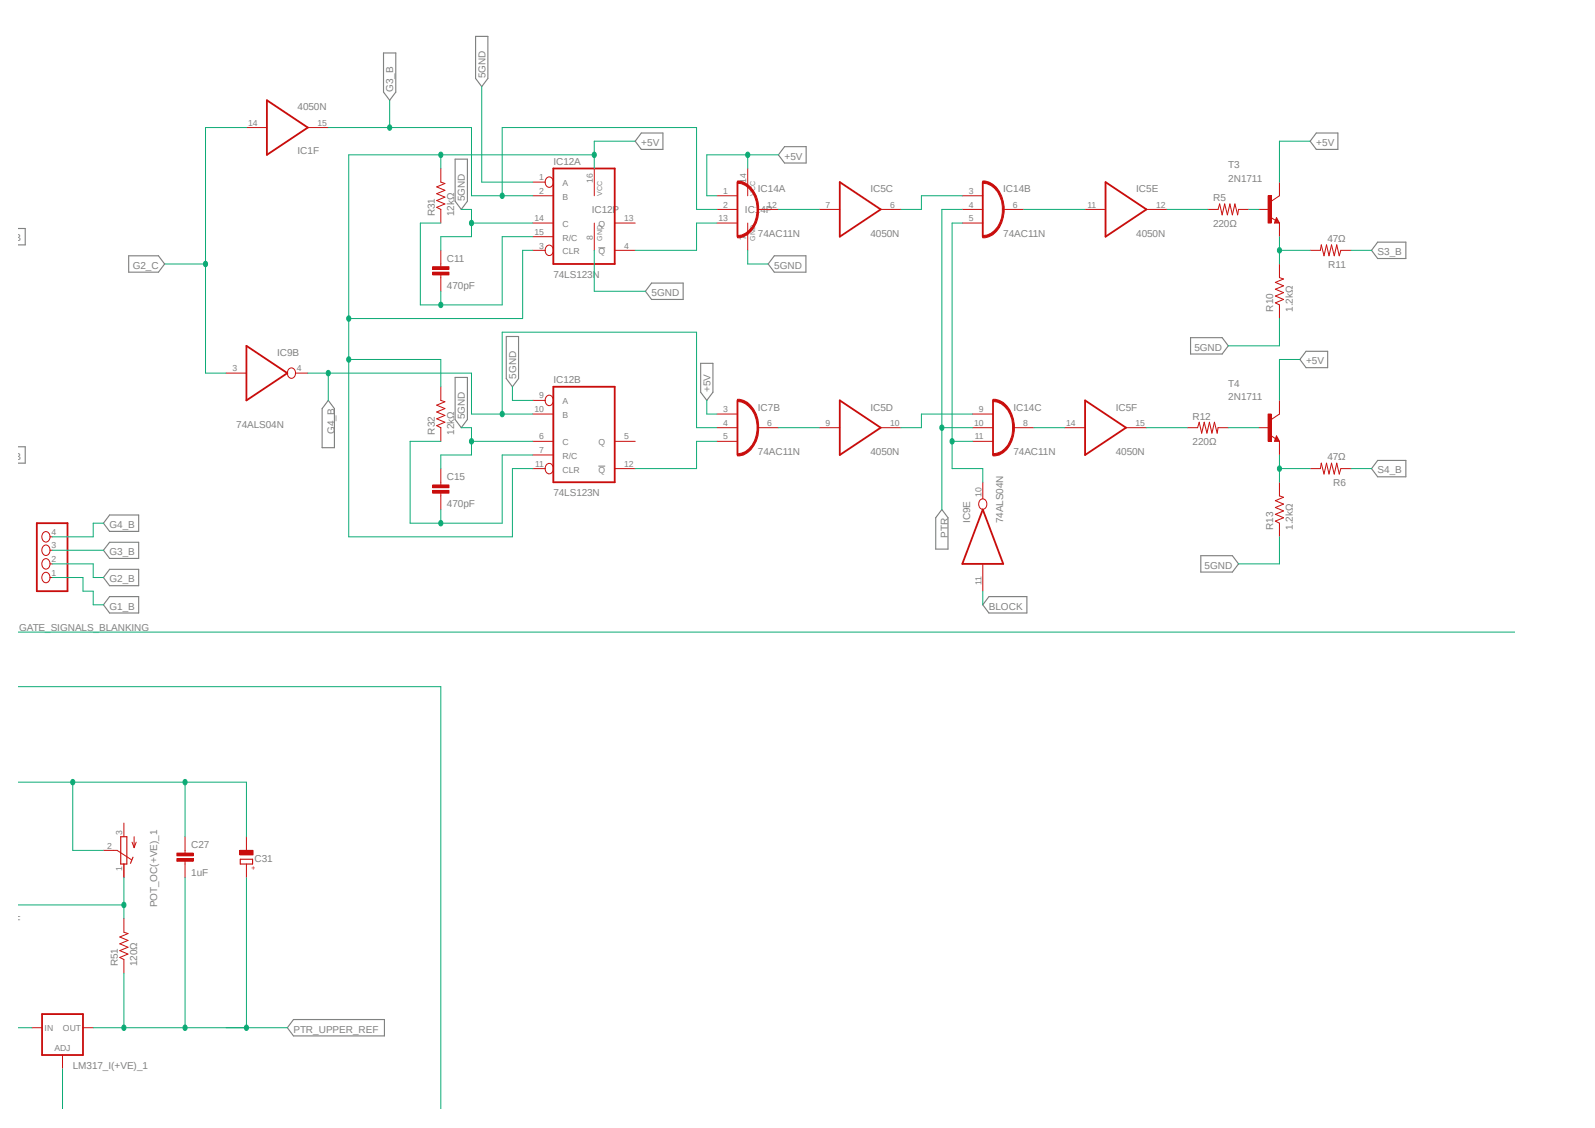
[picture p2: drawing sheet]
<svg xmlns="http://www.w3.org/2000/svg" width="297mm" height="210mm" viewBox="0 0 297 210" stroke-linecap="round" stroke-linejoin="round" font-family="sans-serif">
<path d="M3.5 3.5l275.2 202.9M282.1 3.5l-275.2 202.9" fill="none" stroke="#fff" stroke-width=".19"/>
<path d="M111.4 46.1h1.3M111.4 86.8h1.3" fill="none" stroke="#808080" stroke-width=".19"/>
<g fill="none" stroke="#808080" stroke-width=".21">
<path d="M71.4 9.9h2.3v7.2l-1.1 1.6-1.2-1.6zM88.6 6.8h2.2v7.8l-1.1 1.5-1.1-1.5zM84.8 29.6h2.2v7.9l-1.1 1.5-1.1-1.5zM119.4 24.8h4v3h-4l-1.1-1.5zM146.1 27.3h4v3.1h-4l-1.2-1.6zM245.1 24.8h4v3h-4l-1.1-1.5zM3.5 42.5h1.2v3.1h-1.2M24 47.6h5.5l1.1 1.5-1.1 1.6h-5.5zM121.3 52.7h5.9v3.1h-5.9l-1.1-1.6zM144.2 47.6h5.9v3.1h-5.9l-1.2-1.6zM256.5 45.1h5.3v3h-5.3l-1.1-1.5zM61.1 74.5l1.2 1.6v7.3h-2.3v-7.3z"/>
<path d="M84.8 70.3h2.2v7.8l-1.1 1.5-1.1-1.5zM94.3 62.7h2.3v7.8l-1.2 1.5-1.1-1.5zM130.5 67.6h2.3v5.4l-1.2 1.5-1.1-1.5zM221.7 62.9h5.9l1.1 1.5-1.1 1.5h-5.9zM243.2 65.4h4v3.1h-4l-1.1-1.6zM3.5 83.2h1.2v3h-1.2M20.4 95.9h5.4v3h-5.4l-1.1-1.5zM175.4 94.9l1.1 1.5v5.8h-2.3v-5.8zM256.5 85.7h5.3v3.1h-5.3l-1.1-1.6zM20.4 111.1h5.4v3h-5.4l-1.1-1.5zM20.4 101h5.4v3h-5.4l-1.1-1.6zM20.4 106h5.4v3.1h-5.4l-1.1-1.6z"/>
<path d="M184.1 111.1h7.1v3h-7.1l-1.1-1.5zM223.6 103.5h5.9l1.1 1.5-1.1 1.5h-5.9zM54.7 189.8h16.9v3.1h-16.9l-1.2-1.6z"/>
</g>
<path d="M224.9 39h1.9l.3-1 .5 2 .4-2 .6 2 .4-2 .5 2 .5-2 .5 2 .1-1h1.9M238.3 36.4l-1.6 1.1M236.6 40.4l.9 .6M237.7 40.5l.6 1h-1zM238.3 49.1v2.6l.7 .2-1.5 .7 1.5 .6-1.5 .6 1.5 .7-1.5 .6 1.5 .7-1.5 .6 .8 .4v2.5M244 46.6h1.9l.1-1 .5 2 .5-2 .5 2 .4-2 .6 2 .4-2 .5 2 .3-1h1.9" fill="none" stroke="#c90d0c" stroke-width=".19"/>
<path d="M237.7 41l.1 .3h-.3l.2-.5 .4 .6h-.6" fill="none" stroke="#c90d0c" stroke-width=".21"/>
<path d="M236.1 36.4h.6v5.1h-.6z" fill-rule="evenodd" fill="#c90d0c"/>
<path d="M234.4 39h1.9M236.1 36.4h.6v5.1h-.6zM238.3 33.9v2.5M238.3 41.5v2.6M221.1 79.6h1.9l.3-1 .5 2 .4-2 .5 2 .5-2 .5 2 .4-2 .6 2 .1-1h1.9M238.3 77.1l-1.6 1M236.6 81l.9 .7M237.7 81.2l.6 1h-1zM238.3 89.8v2.5l.7 .3-1.5 .6 1.5 .7-1.5 .6 1.5 .6-1.5 .7 1.5 .6-1.5 .6 .8 .4v2.5M244 87.2h1.9l.1-1 .5 2.1 .5-2.1 .5 2.1 .4-2.1 .6 2.1 .4-2.1 .5 2.1 .3-1.1h1.9" fill="none" stroke="#c90d0c" stroke-width=".19"/>
<path d="M237.7 81.7l.1 .2h-.3l.2-.5 .4 .6h-.6" fill="none" stroke="#c90d0c" stroke-width=".21"/>
<path d="M236.1 77.1h.6v5.1h-.6z" fill-rule="evenodd" fill="#c90d0c"/>
<path d="M82.1 49.1v.6M82.1 51.2v.5M234.4 79.6h1.9M236.1 77.1h.6v5.1h-.6zM238.3 74.5v2.6M238.3 82.2v2.5" fill="none" stroke="#c90d0c" stroke-width=".19"/>
<path d="M80.6 50.7h3v.5h-3z" fill-rule="evenodd" fill="#c90d0c"/>
<path d="M80.6 50.7h3v.5h-3z" fill="none" stroke="#c90d0c" stroke-width=".19"/>
<path d="M80.6 49.7h3v.5h-3z" fill-rule="evenodd" fill="#c90d0c"/>
<path d="M82.1 31.4v2.5l.7 .3-1.5 .6 1.5 .6-1.5 .7 1.5 .6-1.5 .6 1.5 .7-1.5 .6 .8 .4v2.5M80.6 49.7h3v.5h-3zM82.1 46.6v2.5M82.1 51.7v2.5M82.1 89.8v.5M82.1 91.8v.5" fill="none" stroke="#c90d0c" stroke-width=".19"/>
<path d="M80.6 91.3h3v.5h-3z" fill-rule="evenodd" fill="#c90d0c"/>
<path d="M80.6 91.3h3v.5h-3z" fill="none" stroke="#c90d0c" stroke-width=".19"/>
<path d="M80.6 90.3h3v.5h-3z" fill-rule="evenodd" fill="#c90d0c"/>
<g fill="none" stroke="#c90d0c" stroke-width=".19">
<path d="M82.1 72v2.5l.7 .3-1.5 .6 1.5 .7-1.5 .6 1.5 .6-1.5 .7 1.5 .6-1.5 .6 .8 .4v2.6M80.6 90.3h3v.5h-3zM82.1 87.2v2.6M82.1 92.3v2.6M19.3 158.3h2.5l2.7 1.8M23.1 153.2v2.6M24.6 156.8l.4 1M25 155.8v2M25.4 156.8l-.4 1M34.5 158.3v.5M23.1 160.9v2.5M23.1 171v2.6l.7 .2-1.5 .7 1.5 .6-1.5 .6 1.5 .7-1.5 .6 1.5 .6-1.5 .7 .8 .3v2.6"/>
<path d="M34.5 160.4v.5M5.9 191.3h1.9M11.6 196.4v2.6M15.5 191.3h1.9"/>
</g>
<path d="M7.8 188.8h7.7v7.6h-7.7z" fill="none" stroke="#c90d0c" stroke-width=".34"/>
<path d="M22.5 155.8h1.1v5.1h-1.1zM24.8 159.6l-.5 1.1" fill="none" stroke="#c90d0c" stroke-width=".21"/>
<path d="M32.9 159.9h3.1v.5h-3.1z" fill-rule="evenodd" fill="#c90d0c"/>
<path d="M32.9 159.9h3.1v.5h-3.1z" fill="none" stroke="#c90d0c" stroke-width=".19"/>
<path d="M32.9 158.8h3.1v.5h-3.1z" fill-rule="evenodd" fill="#c90d0c"/>
<g fill="none" stroke="#c90d0c" stroke-width=".19">
<path d="M99.2 33.9h2.4M99.2 36.4h3.8M101.7 33.2a.76 .76 0 0 1 1-.2 .76 .76 0 0 1 .3 .9 .79 .79 0 0 1-.7 1 .79 .79 0 0 1-.8-1zM110.7 31.4v5M99.2 46.6h2.4M99.2 41.5h3.8M99.2 44.1h3.8M101.7 45.9a.76 .76 0 0 1 1-.2 .76 .76 0 0 1 .3 .9 .79 .79 0 0 1-.7 1 .79 .79 0 0 1-.8-1zM110.7 41.5v5.1M114.5 46.6h3.8M114.5 41.5h3.8M42.1 69.5h3.8"/>
<path d="M53.7 68.8a.76 .76 0 0 1 1-.2 .76 .76 0 0 1 .3 .9 .79 .79 0 0 1-.7 .9 .79 .79 0 0 1-.8-.9zM55 69.5h2.3M99.2 74.5h2.4M99.2 77.1h3.8M101.7 73.9a.76 .76 0 0 1 1-.2 .76 .76 0 0 1 .3 .8 .79 .79 0 0 1-.7 1 .79 .79 0 0 1-.8-1zM99.2 87.2h2.4M99.2 82.2h3.8M99.2 84.7h3.8M101.7 86.6a.76 .76 0 0 1 1-.2 .76 .76 0 0 1 .3 .8 .79 .79 0 0 1-.7 1 .79 .79 0 0 1-.8-1zM114.5 87.2h3.8M114.5 82.2h3.8M182.5 93.2a.76 .76 0 0 1 .9-.2 .76 .76 0 0 1 .4 .9 .79 .79 0 0 1-.8 .9 .79 .79 0 0 1-.8-.9z"/>
<path d="M183 89.8v3.1M183 105v5.1M32.9 158.8h3.1v.5h-3.1zM34.5 155.8v2.5M34.5 160.9v2.5"/>
</g>
<path d="M103 31.4h11.5v17.7h-11.5zM45.9 64.4l7.6 5.1-7.6 5zM103 72h11.5v17.8h-11.5zM137.3 74.5v10.2M183 94.9l3.8 10.1h-7.6z" fill="none" stroke="#c90d0c" stroke-width=".34"/>
<path d="M137.3 74.3a4.6 4.6 0 0 1 4 4.8 5.5 5.5 0 0 1-2.8 5.6l-1.2 .2v-.4a4 4 0 0 0 3.5-3.4 5.1 5.1 0 0 0-2.7-6.3h-.8z" fill-rule="evenodd" fill="#c90d0c"/>
<path d="M133.5 77.1h3.8M133.5 79.6h3.8M137.3 74.3a4.6 4.6 0 0 1 4 4.8 5.5 5.5 0 0 1-2.8 5.6l-1.2 .2v-.4a4 4 0 0 0 3.5-3.4 5.1 5.1 0 0 0-2.7-6.3h-.8zM141.1 79.6h3.8M133.5 82.2h3.8" fill="none" stroke="#c90d0c" stroke-width=".19"/>
<path d="M137.3 33.9v10.2" fill="none" stroke="#c90d0c" stroke-width=".34"/>
<path d="M137.3 33.7a4.6 4.6 0 0 1 4 4.8 5.5 5.5 0 0 1-2.8 5.6l-1.2 .2v-.4a4.2 4.2 0 0 0 3.7-4.4 5.1 5.1 0 0 0-2.9-5.3l-.8-.1z" fill-rule="evenodd" fill="#c90d0c"/>
<path d="M133.5 36.4h3.8M133.5 39h3.8M137.3 33.7a4.6 4.6 0 0 1 4 4.8 5.5 5.5 0 0 1-2.8 5.6l-1.2 .2v-.4a4.2 4.2 0 0 0 3.7-4.4 5.1 5.1 0 0 0-2.9-5.3l-.8-.1zM141.1 39h3.8M133.5 41.5h3.8" fill="none" stroke="#c90d0c" stroke-width=".19"/>
<path d="M183 33.9v10.2" fill="none" stroke="#c90d0c" stroke-width=".34"/>
<path d="M183 33.7a3.9 3.9 0 0 1 3.5 2.8 6.4 6.4 0 0 1-1.6 7.2l-1.5 .6h-.4v-.4a4 4 0 0 0 3.5-3.4 5.6 5.6 0 0 0-2-6l-.7-.3-.8-.1z" fill-rule="evenodd" fill="#c90d0c"/>
<path d="M179.2 36.4h3.8M179.2 39h3.8M183 33.7a3.9 3.9 0 0 1 3.5 2.8 6.4 6.4 0 0 1-1.6 7.2l-1.5 .6h-.4v-.4a4 4 0 0 0 3.5-3.4 5.6 5.6 0 0 0-2-6l-.7-.3-.8-.1zM186.8 39h3.8M179.2 41.5h3.8" fill="none" stroke="#c90d0c" stroke-width=".19"/>
<path d="M184.9 74.5v10.2" fill="none" stroke="#c90d0c" stroke-width=".34"/>
<path d="M184.9 74.3a3.8 3.8 0 0 1 3.5 2.8 6.3 6.3 0 0 1-1.6 7.2l-.7 .4-.8 .2h-.4v-.4a4 4 0 0 0 3.5-3.4 5.2 5.2 0 0 0-2.7-6.3h-.8z" fill-rule="evenodd" fill="#c90d0c"/>
<g fill="none" stroke="#c90d0c" stroke-width=".19">
<path d="M45.9 23.7h3.8M57.3 23.7h3.8M139.2 31.4v5M152.6 39h3.8M164 39h3.8M202.1 39h3.8M213.5 39h3.8M139.2 41.5v5.1M152.6 79.6h3.8M164 79.6h3.8M181.1 77.1h3.8M181.1 79.6h3.8"/>
<path d="M184.9 74.3a3.8 3.8 0 0 1 3.5 2.8 6.3 6.3 0 0 1-1.6 7.2l-.7 .4-.8 .2h-.4v-.4a4 4 0 0 0 3.5-3.4 5.2 5.2 0 0 0-2.7-6.3h-.8zM188.7 79.6h3.8M198.2 79.6h3.9M209.7 79.6h3.8M8 99.3a.76 .76 0 0 1 .9-.2 .76 .76 0 0 1 .4 .8 .79 .79 0 0 1-.7 1 .79 .79 0 0 1-.8-1zM9.3 99.9h.4M181.1 82.2h3.8M8 106.8a.76 .76 0 0 1 .9-.1 .76 .76 0 0 1 .4 .8 .79 .79 0 0 1-.7 1 .79 .79 0 0 1-.8-1zM8 104.3a.76 .76 0 0 1 .9-.2 .76 .76 0 0 1 .4 .9 .79 .79 0 0 1-.7 1 .79 .79 0 0 1-.8-1zM8 101.8a.76 .76 0 0 1 .9-.2 .76 .76 0 0 1 .4 .8 .79 .79 0 0 1-.7 1 .79 .79 0 0 1-.8-1zM9.3 107.5h.4M9.3 105h.4"/>
<path d="M9.3 102.4h.4"/>
</g>
<path d="M49.7 18.7l7.6 5-7.6 5.1zM156.4 33.9l7.6 5.1-7.6 5.1zM205.9 33.9l7.6 5.1-7.6 5.1zM156.4 74.5l7.6 5.1-7.6 5.1zM202.1 74.5l7.6 5.1-7.6 5.1zM6.9 97.4h5.7v12.7h-5.7z" fill="none" stroke="#c90d0c" stroke-width=".34"/>
<path d="M44.7 160h2.3v.9h-2.3z" fill="none" stroke="#c90d0c" stroke-width=".21"/>
<path d="M44.7 158.3h2.4v.9h-2.4z" fill-rule="evenodd" fill="#c90d0c"/>
<path d="M44.7 158.3h2.4v.9h-2.4zM45.9 155.8v2.5M45.9 160.9v2.5" fill="none" stroke="#c90d0c" stroke-width=".19"/>
<path d="M89.7 16.1v17.8h9.5M85.9 39h1.9v5.1h-5.7v2.5M87.8 41.5h11.4" fill="none" stroke="#0dab76" stroke-width=".19"/>
<path d="M87.6 41.1a.46 .46 0 0 1 .6 .4 .46 .46 0 0 1-.6 .5 .61 .61 0 0 1 0-.9z" fill-rule="evenodd" fill="#0dab76"/>
<path d="M87.6 41.1a.46 .46 0 0 1 .6 .4 .46 .46 0 0 1-.6 .5 .61 .61 0 0 1 0-.9zM85.9 79.6h1.9v5.1h-5.7v2.5M95.4 72v2.5h3.8M87.8 82.2h11.4" fill="none" stroke="#0dab76" stroke-width=".19"/>
<path d="M87.6 81.7a.46 .46 0 0 1 .6 .5 .46 .46 0 0 1-.6 .4 .61 .61 0 0 1 0-.9z" fill-rule="evenodd" fill="#0dab76"/>
<path d="M82.1 28.8h-17.2v71.1h30.5v-12.7h3.8M99.2 46.6h-1.9v12.7h-32.4M110.7 46.6v7.6h9.5M139.2 46.6v2.5h3.8M238.3 59.3v5.1h-9.6M87.6 81.7a.46 .46 0 0 1 .6 .5 .46 .46 0 0 1-.6 .4 .61 .61 0 0 1 0-.9zM238.3 99.9v5.1h-7.7" fill="none" stroke="#0dab76" stroke-width=".19"/>
<path d="M64.7 58.9a.46 .46 0 0 1 .6 .4 .46 .46 0 0 1-.6 .5 .61 .61 0 0 1 0-.9z" fill-rule="evenodd" fill="#0dab76"/>
<path d="M64.7 58.9a.46 .46 0 0 1 .6 .4 .46 .46 0 0 1-.6 .5 .61 .61 0 0 1 0-.9zM64.9 66.9h17.2v5.1" fill="none" stroke="#0dab76" stroke-width=".19"/>
<path d="M64.7 66.5a.46 .46 0 0 1 .6 .4 .46 .46 0 0 1-.6 .5 .61 .61 0 0 1 0-.9z" fill-rule="evenodd" fill="#0dab76"/>
<path d="M110.7 28.8h-28.6v2.6M118.3 26.3h-7.6v5.1M64.7 66.5a.46 .46 0 0 1 .6 .4 .46 .46 0 0 1-.6 .5 .61 .61 0 0 1 0-.9z" fill="none" stroke="#0dab76" stroke-width=".19"/>
<path d="M81.9 28.4a.46 .46 0 0 1 .6 .4 .46 .46 0 0 1-.6 .5 .61 .61 0 0 1 0-.9z" fill-rule="evenodd" fill="#0dab76"/>
<path d="M81.9 28.4a.46 .46 0 0 1 .6 .4 .46 .46 0 0 1-.6 .5 .61 .61 0 0 1 0-.9z" fill="none" stroke="#0dab76" stroke-width=".19"/>
<path d="M110.5 28.4a.46 .46 0 0 1 .5 .4 .46 .46 0 0 1-.5 .5 .61 .61 0 0 1 0-.9z" fill-rule="evenodd" fill="#0dab76"/>
<path d="M110.5 28.4a.46 .46 0 0 1 .5 .4 .46 .46 0 0 1-.5 .5 .61 .61 0 0 1 0-.9zM139.2 28.8v2.6M144.9 28.8h-13.3v7.6h1.9" fill="none" stroke="#0dab76" stroke-width=".19"/>
<path d="M139 28.4a.46 .46 0 0 1 .6 .4 .46 .46 0 0 1-.6 .5 .61 .61 0 0 1 0-.9z" fill-rule="evenodd" fill="#0dab76"/>
<path d="M139 28.4a.46 .46 0 0 1 .6 .4 .46 .46 0 0 1-.6 .5 .61 .61 0 0 1 0-.9zM244 26.3h-5.7v7.6M131.6 74.5v2.6h1.9M242.1 66.9h-3.8v7.6M3.5 145.6h31M13.5 145.6v12.7h5.8" fill="none" stroke="#0dab76" stroke-width=".19"/>
<path d="M13.4 145.2a.46 .46 0 0 1 .5 .4 .46 .46 0 0 1-.5 .5 .61 .61 0 0 1 0-.9z" fill-rule="evenodd" fill="#0dab76"/>
<path d="M13.4 145.2a.46 .46 0 0 1 .5 .4 .46 .46 0 0 1-.5 .5 .61 .61 0 0 1 0-.9zM34.5 155.8v-10.2h11.4v10.2" fill="none" stroke="#0dab76" stroke-width=".19"/>
<path d="M34.3 145.2a.46 .46 0 0 1 .5 .4 .46 .46 0 0 1-.5 .5 .61 .61 0 0 1 0-.9z" fill-rule="evenodd" fill="#0dab76"/>
<path d="M179.2 39h-3.8v55.9M175.4 79.6h5.7M34.3 145.2a.46 .46 0 0 1 .5 .4 .46 .46 0 0 1-.5 .5 .61 .61 0 0 1 0-.9z" fill="none" stroke="#0dab76" stroke-width=".19"/>
<path d="M175.2 79.2a.46 .46 0 0 1 .6 .4 .46 .46 0 0 1-.6 .5 .61 .61 0 0 1 0-.9z" fill-rule="evenodd" fill="#0dab76"/>
<path d="M144.9 39h7.7M179.2 36.4h-7.6v2.6h-3.8M190.6 39h11.5M217.3 39h7.6M232.5 39h1.9M133.5 41.5h-3.8v5.1h-11.4M238.3 46.6h5.7M238.3 44.1v5M251.6 46.6h3.8M175.2 79.2a.46 .46 0 0 1 .6 .4 .46 .46 0 0 1-.6 .5 .61 .61 0 0 1 0-.9zM251.6 87.2h3.8M3.5 117.7h278.7" fill="none" stroke="#0dab76" stroke-width=".19"/>
<path d="M238.1 46.2a.46 .46 0 0 1 .5 .4 .46 .46 0 0 1-.5 .5 .61 .61 0 0 1 0-.9z" fill-rule="evenodd" fill="#0dab76"/>
<path d="M238.1 46.2a.46 .46 0 0 1 .5 .4 .46 .46 0 0 1-.5 .5 .61 .61 0 0 1 0-.9zM213.5 79.6h7.6M228.7 79.6h5.7M238.3 84.7v5.1M238.3 87.2h5.7" fill="none" stroke="#0dab76" stroke-width=".19"/>
<path d="M238.1 86.8a.46 .46 0 0 1 .5 .4 .46 .46 0 0 1-.5 .5 .61 .61 0 0 1 0-.9z" fill-rule="evenodd" fill="#0dab76"/>
<path d="M82.1 41.5h-3.8v15.3h15.2v-12.7h5.7M82.1 54.2v2.6M144.9 79.6h7.7M181.1 77.1h-9.5v2.5h-3.8M133.5 82.2h-3.8v5h-11.4M238.1 86.8a.46 .46 0 0 1 .5 .4 .46 .46 0 0 1-.5 .5 .61 .61 0 0 1 0-.9z" fill="none" stroke="#0dab76" stroke-width=".19"/>
<path d="M81.9 56.3a.46 .46 0 0 1 .6 .5 .46 .46 0 0 1-.6 .4 .61 .61 0 0 1 0-.9z" fill-rule="evenodd" fill="#0dab76"/>
<path d="M81.9 56.3a.46 .46 0 0 1 .6 .5 .46 .46 0 0 1-.6 .4 .61 .61 0 0 1 0-.9zM82.1 82.2h-5.7v15.2h17.1v-12.7h5.7M82.1 94.9v2.5" fill="none" stroke="#0dab76" stroke-width=".19"/>
<path d="M81.9 97a.46 .46 0 0 1 .6 .4 .46 .46 0 0 1-.6 .5 .61 .61 0 0 1 0-.9z" fill-rule="evenodd" fill="#0dab76"/>
<path d="M81.9 97a.46 .46 0 0 1 .6 .4 .46 .46 0 0 1-.6 .5 .61 .61 0 0 1 0-.9zM3.5 168.5h19.6M23.1 163.4v7.6M11.6 199v7.4" fill="none" stroke="#0dab76" stroke-width=".19"/>
<path d="M22.9 168a.46 .46 0 0 1 .6 .5 .46 .46 0 0 1-.6 .4 .61 .61 0 0 1 0-.9z" fill-rule="evenodd" fill="#0dab76"/>
<path d="M3.5 127.8h78.6v78.6M22.9 168a.46 .46 0 0 1 .6 .5 .46 .46 0 0 1-.6 .4 .61 .61 0 0 1 0-.9zM3.5 191.3h2.4M17.4 191.3h28.5M23.1 181.2v10.1" fill="none" stroke="#0dab76" stroke-width=".19"/>
<path d="M22.9 190.9a.46 .46 0 0 1 .6 .4 .46 .46 0 0 1-.6 .5 .61 .61 0 0 1 0-.9z" fill-rule="evenodd" fill="#0dab76"/>
<path d="M34.5 163.4v27.9M22.9 190.9a.46 .46 0 0 1 .6 .4 .46 .46 0 0 1-.6 .5 .61 .61 0 0 1 0-.9z" fill="none" stroke="#0dab76" stroke-width=".19"/>
<path d="M34.3 190.9a.46 .46 0 0 1 .5 .4 .46 .46 0 0 1-.5 .5 .61 .61 0 0 1 0-.9z" fill-rule="evenodd" fill="#0dab76"/>
<path d="M45.9 163.4v27.9h-3.8M34.3 190.9a.46 .46 0 0 1 .5 .4 .46 .46 0 0 1-.5 .5 .61 .61 0 0 1 0-.9z" fill="none" stroke="#0dab76" stroke-width=".19"/>
<path d="M45.7 190.9a.46 .46 0 0 1 .6 .4 .46 .46 0 0 1-.6 .5 .61 .61 0 0 1 0-.9z" fill-rule="evenodd" fill="#0dab76"/>
<path d="M179.2 41.5h-1.9v45.7h5.7v2.6M192.5 79.6h5.7M177.3 82.2h3.8M183 110.1v2.5M45.7 190.9a.46 .46 0 0 1 .6 .4 .46 .46 0 0 1-.6 .5 .61 .61 0 0 1 0-.9zM45.9 191.3h7.6" fill="none" stroke="#0dab76" stroke-width=".19"/>
<path d="M177.1 81.7a.46 .46 0 0 1 .6 .5 .46 .46 0 0 1-.6 .4 .61 .61 0 0 1 0-.9z" fill-rule="evenodd" fill="#0dab76"/>
<path d="M38.3 23.7v25.4h-7.7M177.1 81.7a.46 .46 0 0 1 .6 .5 .46 .46 0 0 1-.6 .4 .61 .61 0 0 1 0-.9z" fill="none" stroke="#0dab76" stroke-width=".19"/>
<path d="M38.1 48.7a.46 .46 0 0 1 .6 .4 .46 .46 0 0 1-.6 .5 .61 .61 0 0 1 0-.9z" fill-rule="evenodd" fill="#0dab76"/>
<path d="M38.3 23.7h7.6M38.1 48.7a.46 .46 0 0 1 .6 .4 .46 .46 0 0 1-.6 .5 .61 .61 0 0 1 0-.9zM38.3 49.1v20.4h3.8M57.3 69.5h30.5v7.6h11.4M93.5 77.1v-15.3h36.2v17.8h3.8M19.3 97.4h-1.9v2.5h-7.7" fill="none" stroke="#0dab76" stroke-width=".19"/>
<path d="M93.3 76.6a.46 .46 0 0 1 .6 .5 .46 .46 0 0 1-.6 .4 .61 .61 0 0 1 0-.9z" fill-rule="evenodd" fill="#0dab76"/>
<path d="M61.1 69.5v5M93.3 76.6a.46 .46 0 0 1 .6 .5 .46 .46 0 0 1-.6 .4 .61 .61 0 0 1 0-.9z" fill="none" stroke="#0dab76" stroke-width=".19"/>
<path d="M60.9 69a.46 .46 0 0 1 .6 .5 .46 .46 0 0 1-.6 .4 .61 .61 0 0 1 0-.9z" fill-rule="evenodd" fill="#0dab76"/>
<path d="M87.8 23.7v12.7h11.4M93.5 36.4v-12.7h36.2v15.3h3.8M60.9 69a.46 .46 0 0 1 .6 .5 .46 .46 0 0 1-.6 .4 .61 .61 0 0 1 0-.9zM9.7 102.4h9.6" fill="none" stroke="#0dab76" stroke-width=".19"/>
<path d="M93.3 36a.46 .46 0 0 1 .6 .4 .46 .46 0 0 1-.6 .5 .61 .61 0 0 1 0-.9z" fill-rule="evenodd" fill="#0dab76"/>
<path d="M72.6 18.7v5M61.1 23.7h26.7M93.3 36a.46 .46 0 0 1 .6 .4 .46 .46 0 0 1-.6 .5 .61 .61 0 0 1 0-.9z" fill="none" stroke="#0dab76" stroke-width=".19"/>
<path d="M72.4 23.3a.46 .46 0 0 1 .5 .4 .46 .46 0 0 1-.5 .5 .61 .61 0 0 1 0-.9z" fill-rule="evenodd" fill="#0dab76"/>
<path d="M72.4 23.3a.46 .46 0 0 1 .5 .4 .46 .46 0 0 1-.5 .5 .61 .61 0 0 1 0-.9zM9.7 105h7.7v2.5h1.9M9.7 107.5h5.8v2.6h1.9v2.5h1.9" fill="none" stroke="#0dab76" stroke-width=".19"/>
<g font-size="1.9" fill="#808080">
<text x="73.2" y="17.1" transform="rotate(-90 73.2 17.1)">G3_B</text>
<text x="90.4" y="14.6" transform="rotate(-90 90.4 14.6)">5GND</text>
<text x="55.4" y="20.4">4050N</text>
<text x="55.4" y="28.7">IC1F</text>
<text x="119.4" y="27.2">+5V</text>
<text x="146.1" y="29.7">+5V</text>
<text x="245.1" y="27.2">+5V</text>
<text x="103" y="30.7">IC12A</text>
<text x="141.1" y="35.8">IC14A</text>
<text x="162.1" y="35.8">IC5C</text>
<text x="186.8" y="35.8">IC14B</text>
<text x="211.6" y="35.8">IC5E</text>
<text x="228.7" y="33.9">2N1711</text>
<text x="228.7" y="31.4">T3</text>
<text x="81" y="40.3" transform="rotate(-90 81 40.3)">R31</text>
<text x="84.6" y="40.3" transform="rotate(-90 84.6 40.3)">12kΩ</text>
<text x="86.6" y="37.5" transform="rotate(-90 86.6 37.5)">5GND</text>
<text x="110.2" y="39.6">IC12P</text>
<text x="138.7" y="39.6">IC14P</text>
<text x="225.9" y="37.5">R5</text>
<text x="-.6" y="45">S1_B</text>
<text x="141.1" y="44.1">74AC11N</text>
<text x="162.1" y="44.1">4050N</text>
<text x="186.8" y="44.1">74AC11N</text>
<text x="211.6" y="44.1">4050N</text>
<text x="225.9" y="42.3">220Ω</text>
<text x="247.2" y="45.1">47Ω</text>
<text x="256.5" y="47.5">S3_B</text>
<text x="24.7" y="50">G2_C</text>
<text x="83.2" y="53.8">470pF</text>
<text x="83.2" y="48.8">C11</text>
<text x="103" y="51.7">74LS123N</text>
<text x="144.2" y="50">5GND</text>
<text x="247.4" y="49.9">R11</text>
<text x="121.3" y="55.1">5GND</text>
<text x="237.1" y="58" transform="rotate(-90 237.1 58)">R10</text>
<text x="240.7" y="58" transform="rotate(-90 240.7 58)">1.2kΩ</text>
<text x="222.4" y="65.3">5GND</text>
<text x="51.6" y="66.3">IC9B</text>
<text x="96.1" y="70.5" transform="rotate(-90 96.1 70.5)">5GND</text>
<text x="103" y="71.4">IC12B</text>
<text x="243.2" y="67.8">+5V</text>
<text x="132.3" y="73" transform="rotate(-90 132.3 73)">+5V</text>
<text x="141.1" y="76.5">IC7B</text>
<text x="162.1" y="76.5">IC5D</text>
<text x="188.7" y="76.5">IC14C</text>
<text x="207.8" y="76.5">IC5F</text>
<text x="228.7" y="74.5">2N1711</text>
<text x="228.7" y="72">T4</text>
<text x="44" y="79.6">74ALS04N</text>
<text x="62.3" y="80.8" transform="rotate(-90 62.3 80.8)">G4_B</text>
<text x="81" y="80.9" transform="rotate(-90 81 80.9)">R32</text>
<text x="84.6" y="80.9" transform="rotate(-90 84.6 80.9)">12kΩ</text>
<text x="86.6" y="78.1" transform="rotate(-90 86.6 78.1)">5GND</text>
<text x="222.1" y="82.9">220Ω</text>
<text x="222.1" y="78.1">R12</text>
<text x="-.6" y="85.6">S2_B</text>
<text x="83.2" y="89.4">C15</text>
<text x="141.1" y="84.7">74AC11N</text>
<text x="162.1" y="84.7">4050N</text>
<text x="188.7" y="84.7">74AC11N</text>
<text x="207.8" y="84.7">4050N</text>
<text x="247.2" y="85.7">47Ω</text>
<text x="256.5" y="88.1">S4_B</text>
<text x="83.2" y="94.5">470pF</text>
<text x="103" y="92.3">74LS123N</text>
<text x="248.2" y="90.5">R6</text>
<text x="20.4" y="98.3">G4_B</text>
<text x="176.5" y="100.1" transform="rotate(-90 176.5 100.1)">PTR</text>
<text x="180.6" y="97.4" transform="rotate(-90 180.6 97.4)">IC9E</text>
<text x="186.8" y="97.4" transform="rotate(-90 186.8 97.4)">74ALS04N</text>
<text x="237.1" y="98.7" transform="rotate(-90 237.1 98.7)">R13</text>
<text x="240.7" y="98.7" transform="rotate(-90 240.7 98.7)">1.2kΩ</text>
<text x="20.4" y="103.4">G3_B</text>
<text x="224.3" y="105.9">5GND</text>
<text x="20.4" y="108.4">G2_B</text>
<text x="20.4" y="113.5">G1_B</text>
<text x="184.1" y="113.5">BLOCK</text>
<text x="3.6" y="117.6">GATE_SIGNALS_BLANKING</text>
<text x="35.6" y="157.9">C27</text>
<text x="47.4" y="160.6">C31</text>
<text x="35.6" y="163">1uF</text>
<text x="-.8" y="171.8">0.1uF</text>
<text x="29.3" y="168.9" transform="rotate(-90 29.3 168.9)">POT_OC(+VE)_1</text>
<text x="21.9" y="179.9" transform="rotate(-90 21.9 179.9)">R51</text>
<text x="25.5" y="179.9" transform="rotate(-90 25.5 179.9)">120Ω</text>
<text x="54.7" y="192.2">PTR_UPPER_REF</text>
<text x="13.5" y="199">LM317_I(+VE)_1</text>
</g>
<g font-size="1.6" fill="#808080">
<text x="46.2" y="23.4">14</text>
<text x="59.1" y="23.4">15</text>
<text x="100.4" y="33.6">1</text>
<text x="104.8" y="34.7">A</text>
<text x="110.4" y="34.1" transform="rotate(-90 110.4 34.1)">16</text>
<text x="138.9" y="34.1" transform="rotate(-90 138.9 34.1)">14</text>
<text x="99.5" y="41.2">14</text>
<text x="100.4" y="36.1">2</text>
<text x="104.8" y="37.2">B</text>
<text x="116.2" y="41.2">13</text>
<text x="133.8" y="41.2">13</text>
<text x="134.7" y="36.1">1</text>
<text x="134.7" y="38.7">2</text>
<text x="142.9" y="38.7">12</text>
<text x="153.7" y="38.7">7</text>
<text x="165.7" y="38.7">6</text>
<text x="180.4" y="36.1">3</text>
<text x="180.4" y="38.7">4</text>
<text x="180.4" y="41.2">5</text>
<text x="188.6" y="38.7">6</text>
<text x="202.5" y="38.7">11</text>
<text x="215.3" y="38.7">12</text>
<text x="99.5" y="43.7">15</text>
<text x="100.4" y="46.3">3</text>
<text x="104.8" y="47.4">CLR</text>
<text x="104.8" y="42.3">C</text>
<text x="104.8" y="44.8">R/C</text>
<text x="110.4" y="44.7" transform="rotate(-90 110.4 44.7)">8</text>
<text x="111.5" y="47.4">Q</text>
<text x="111.5" y="42.3">Q</text>
<text x="116.2" y="46.3">4</text>
<text x="138.9" y="44.7" transform="rotate(-90 138.9 44.7)">7</text>
<text x="43.3" y="69.1">3</text>
<text x="55.3" y="69.1">4</text>
<text x="99.5" y="76.7">10</text>
<text x="100.4" y="74.2">9</text>
<text x="104.8" y="75.3">A</text>
<text x="104.8" y="77.9">B</text>
<text x="134.7" y="76.7">3</text>
<text x="182.3" y="76.7">9</text>
<text x="100.4" y="81.8">6</text>
<text x="104.8" y="82.9">C</text>
<text x="111.5" y="82.9">Q</text>
<text x="116.2" y="81.8">5</text>
<text x="134.7" y="79.2">4</text>
<text x="134.7" y="81.8">5</text>
<text x="142.9" y="79.2">6</text>
<text x="153.7" y="79.2">9</text>
<text x="165.7" y="79.2">10</text>
<text x="181.4" y="79.2">10</text>
<text x="181.5" y="81.8">11</text>
<text x="190.5" y="79.2">8</text>
<text x="198.5" y="79.2">14</text>
<text x="211.5" y="79.2">15</text>
<text x="99.7" y="86.9">11</text>
<text x="100.4" y="84.3">7</text>
<text x="104.8" y="88">CLR</text>
<text x="104.8" y="85.5">R/C</text>
<text x="111.5" y="88">Q</text>
<text x="116.2" y="86.9">12</text>
<text x="182.8" y="92.5" transform="rotate(-90 182.8 92.5)">10</text>
<text x="9.6" y="99.6">4</text>
<text x="9.6" y="107.2">1</text>
<text x="9.6" y="104.6">2</text>
<text x="9.6" y="102.1">3</text>
<text x="182.8" y="109" transform="rotate(-90 182.8 109)">11</text>
<text x="22.8" y="155.5" transform="rotate(-90 22.8 155.5)">3</text>
<text x="20" y="158">2</text>
<text x="22.8" y="162.1" transform="rotate(-90 22.8 162.1)">1</text>
<text x="8.3" y="192">IN</text>
<text x="11.7" y="192">OUT</text>
<text x="10.1" y="195.7">ADJ</text>
</g>
<g font-size="1.3" fill="#808080">
<text x="112.1" y="36.4" transform="rotate(-90 112.1 36.4)">VCC</text>
<text x="140.6" y="36.4" transform="rotate(-90 140.6 36.4)">VCC</text>
<text x="112.1" y="44.8" transform="rotate(-90 112.1 44.8)">GND</text>
<text x="140.6" y="44.8" transform="rotate(-90 140.6 44.8)">GND</text>
</g>
<text font-size="1.3" fill="#c90d0c" x="47.6" y="162.1" transform="rotate(-90 47.6 162.1)">+</text>
</svg>
